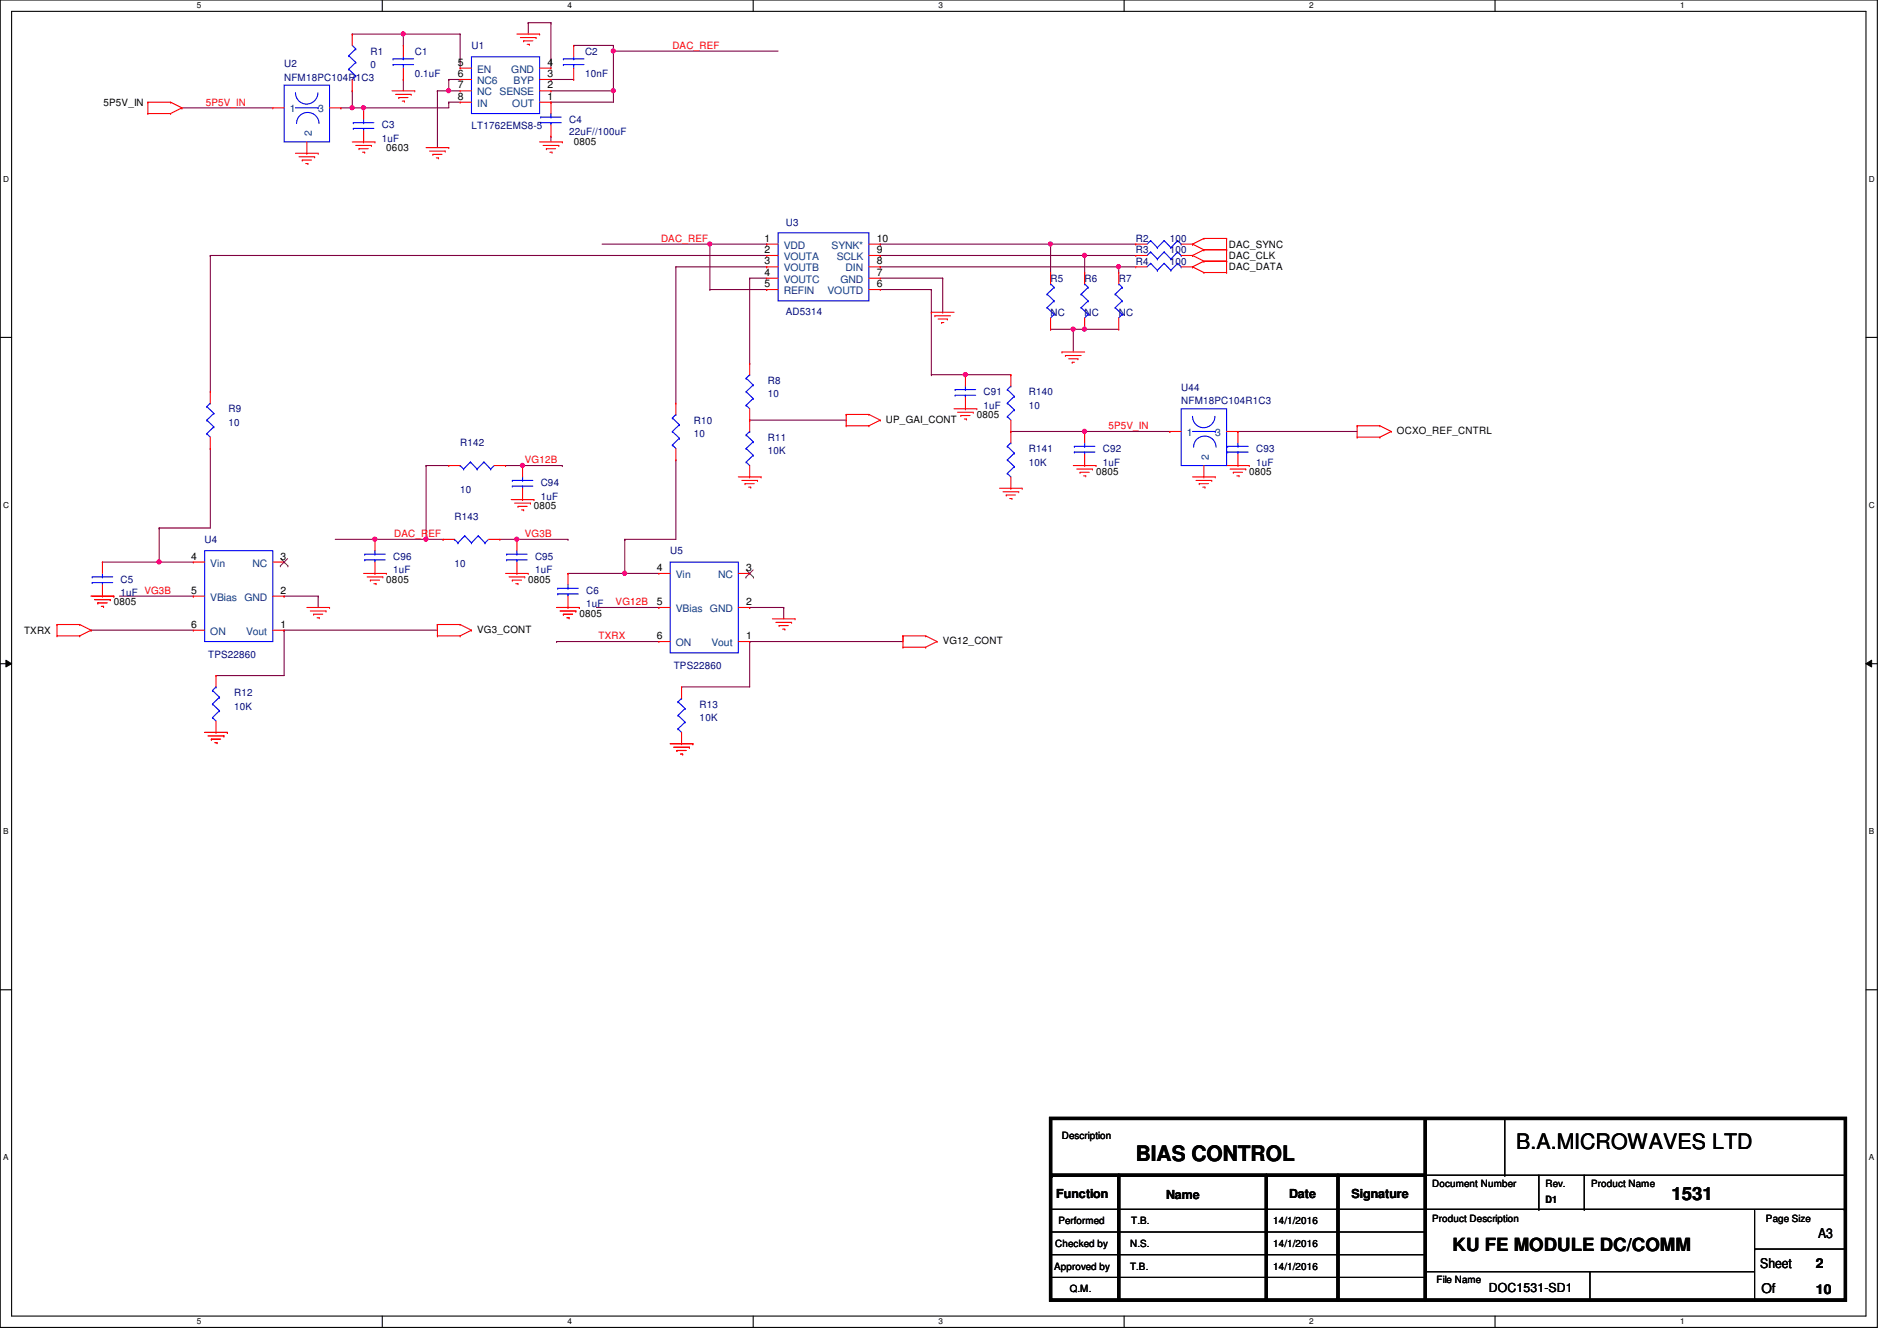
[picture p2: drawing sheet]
<svg xmlns="http://www.w3.org/2000/svg" width="297mm" height="210mm" viewBox="0 0 297 210" stroke-linecap="round" stroke-linejoin="round" font-family="sans-serif">
<path d="M0 0h294v207.9h-294zM1.8 1.8h290.4v204.3h-290.4z" fill="none" stroke="#000" stroke-width=".17"/>
<g fill="#fff">
<path d="M30.8 .2h.7v1.4h-.7z"/>
<path d="M30.8 206.2h.7v1.4h-.7z"/>
</g>
<path d="M59.9 0v1.8M59.9 206.1v1.8" fill="none" stroke="#000" stroke-width=".17"/>
<g fill="#fff">
<path d="M88.9 .2h.6v1.4h-.6z"/>
<path d="M88.9 206.2h.6v1.4h-.6z"/>
</g>
<path d="M117.9 0v1.8M117.9 206.1v1.8" fill="none" stroke="#000" stroke-width=".17"/>
<g fill="#fff">
<path d="M146.9 .2h.7v1.4h-.7z"/>
<path d="M146.9 206.2h.7v1.4h-.7z"/>
</g>
<path d="M176 0v1.8M176 206.1v1.8" fill="none" stroke="#000" stroke-width=".17"/>
<g fill="#fff">
<path d="M205 .2h.7v1.4h-.7z"/>
<path d="M205 206.2h.7v1.4h-.7z"/>
</g>
<path d="M234.1 0v1.8M234.1 206.1v1.8" fill="none" stroke="#000" stroke-width=".17"/>
<g fill="#fff">
<path d="M263.1 .2h.7v1.4h-.7z"/>
<path d="M263.1 206.2h.7v1.4h-.7z"/>
<path d="M.5 27.3h.9v1.4h-.9z"/>
<path d="M292.6 27.3h.9v1.4h-.9z"/>
<path d="M.5 78.4h.9v1.4h-.9z"/>
<path d="M292.6 78.4h.9v1.4h-.9z"/>
</g>
<path d="M0 52.8h1.8M292.2 52.8h1.8" fill="none" stroke="#000" stroke-width=".17"/>
<g fill="#fff">
<path d="M.5 129.5h.8v1.4h-.8z"/>
<path d="M292.6 129.5h.9v1.4h-.9z"/>
</g>
<path d="M0 103.9h1.8M292.2 103.9h1.8" fill="none" stroke="#000" stroke-width=".17"/>
<path d="M.9 103.4l.9 .5-.9 .5zM292.2 103.9l.9-.5v1z" fill="#000"/>
<path d="M.9 103.4l.9 .5-.9 .5zM292.2 103.9l.9-.5v1z" fill="none" stroke="#000" stroke-width=".16"/>
<g fill="#fff">
<path d="M.5 180.5h.8v1.4h-.8z"/>
<path d="M292.6 180.5h.9v1.4h-.9z"/>
</g>
<path d="M0 155h1.8M292.2 155h1.8" fill="none" stroke="#000" stroke-width=".17"/>
<path d="M96.1 8h.1M96.1 8h25.7" fill="none" stroke="#800040" stroke-width=".17"/>
<circle cx="96" cy="8" r=".32" fill="#f0f"/>
<circle cx="96" cy="8" r=".32" fill="none" stroke="#f0f" stroke-width=".17"/>
<path d="M111.2 45.3h8.9M120.1 45.3h.1M137.8 40h.1M137.8 40h32" fill="none" stroke="#800040" stroke-width=".17"/>
<circle cx="169.8" cy="40" r=".32" fill="#f0f"/>
<circle cx="169.8" cy="40" r=".32" fill="none" stroke="#f0f" stroke-width=".17"/>
<path d="M137.8 38.2h.1M137.8 38.2h26.7" fill="none" stroke="#800040" stroke-width=".17"/>
<circle cx="164.5" cy="38.2" r=".32" fill="#f0f"/>
<circle cx="164.5" cy="38.2" r=".32" fill="none" stroke="#f0f" stroke-width=".17"/>
<path d="M137.8 41.8h.1M137.8 41.8h37.4" fill="none" stroke="#800040" stroke-width=".17"/>
<circle cx="175.1" cy="41.8" r=".32" fill="#f0f"/>
<circle cx="175.1" cy="41.8" r=".32" fill="none" stroke="#f0f" stroke-width=".17"/>
<path d="M164.5 51.6h.1M164.5 51.6h3.6M168.1 51.6h.1M168.1 51.6v3.5M169.8 51.6h.1M169.8 51.6h5.4" fill="none" stroke="#800040" stroke-width=".17"/>
<circle cx="168" cy="51.5" r=".32" fill="#f0f"/>
<circle cx="168" cy="51.5" r=".32" fill="none" stroke="#f0f" stroke-width=".17"/>
<path d="M168.1 51.6h.1M168.1 51.6h1.7" fill="none" stroke="#800040" stroke-width=".17"/>
<circle cx="169.8" cy="51.5" r=".32" fill="#f0f"/>
<circle cx="169.8" cy="51.5" r=".32" fill="none" stroke="#f0f" stroke-width=".17"/>
<g fill="none" stroke="#800040" stroke-width=".17">
<path d="M55.2 5.3h.1M55.2 5.3h8M63.2 5.3h.1M63.2 5.3v1.8M89.8 7.1h.1M89.8 7.1h6.3M164.5 38.2h.1M164.5 38.2v4.5M164.5 38.2h13.3M169.8 40h.1M169.8 40v2.7M169.8 40h8"/>
<path d="M175.2 41.8h.1M175.2 41.8v.9M175.2 41.8h2.6"/>
</g>
<circle cx="63.1" cy="5.3" r=".32" fill="#f0f"/>
<circle cx="63.1" cy="5.3" r=".32" fill="none" stroke="#f0f" stroke-width=".17"/>
<g fill="none" stroke="#800040" stroke-width=".17">
<path d="M55.2 16.9h.1M55.2 16.9h1.7M63.2 12.4h.1M63.2 12.4v1.8M70.3 16h.1M70.3 12.4h.1M70.3 16v.9M70.3 16h1.7M70.3 12.4h1.7M82.7 3.6h.1M82.7 3.6v1.7M86.3 21.3h.1"/>
<path d="M86.3 21.3v.9"/>
</g>
<circle cx="56.9" cy="16.9" r=".32" fill="#f0f"/>
<circle cx="56.9" cy="16.9" r=".32" fill="none" stroke="#f0f" stroke-width=".17"/>
<circle cx="55.1" cy="16.9" r=".32" fill="#f0f"/>
<circle cx="55.1" cy="16.9" r=".32" fill="none" stroke="#f0f" stroke-width=".17"/>
<g fill="none" stroke="#800040" stroke-width=".17">
<path d="M56.9 16.9h.1M56.9 16.9h13.4M63.2 5.3h.1M63.2 5.3h8.8M68.5 14.2h.1M68.5 14.2v8.9M70.3 12.4h.1M70.3 14.2h.1M70.3 12.4v1.8M70.3 14.2h1.7M72 5.3h.1M72 5.3v5.4"/>
<path d="M86.3 16h.1M86.3 3.6h.1M86.3 14.2h.1M86.3 14.2h9.8M86.3 16h9.8M86.3 3.6v7.1"/>
</g>
<circle cx="96" cy="14.2" r=".32" fill="#f0f"/>
<circle cx="96" cy="14.2" r=".32" fill="none" stroke="#f0f" stroke-width=".17"/>
<path d="M53.4 16.9h.1M55.2 14.2h.1M55.2 14.2v2.7h-1.8M68.5 14.2h.1M68.5 14.2h1.8M86.3 12.4h.1M86.3 12.4h3.5" fill="none" stroke="#800040" stroke-width=".17"/>
<circle cx="70.2" cy="14.2" r=".32" fill="#f0f"/>
<circle cx="70.2" cy="14.2" r=".32" fill="none" stroke="#f0f" stroke-width=".17"/>
<g fill="none" stroke="#800040" stroke-width=".17">
<path d="M28.5 16.9h.1M28.5 16.9h14.2M82.7 3.6h.1M82.7 3.6h3.6M96.1 8h.1M96.1 14.2h.1M96.1 7.1h.1M96.1 7.1v8.9M32.9 40h.1M32.9 40h87.2M32.9 40v21.3M137.8 43.6h9.8"/>
<path d="M147.6 43.6h.1M147.6 48.9h.1M147.6 43.6v5.3M16 88h.1M16 88h14.3M18.7 93.3h11.6M24.9 88h.1M30.3 93.3h.1M44.5 93.3h.1M44.5 93.3h5.3M49.8 93.3h.1M49.8 93.3v1.8"/>
</g>
<circle cx="24.9" cy="88" r=".32" fill="#f0f"/>
<circle cx="24.9" cy="88" r=".32" fill="none" stroke="#f0f" stroke-width=".17"/>
<g fill="none" stroke="#800040" stroke-width=".17">
<path d="M94.3 38.2h25.8M111.2 38.2h.1M111.2 38.2v7.1M120.1 38.2h.1M111.2 45.3h.1M32.9 70.2h.1M32.9 70.2v12.5h-8M14.3 98.7h.1M14.3 98.7h16M24.9 82.7h.1M24.9 82.7v5.3M44.5 98.7h.1"/>
<path d="M44.5 98.7v7.1h-10.7M68.5 97.8h.1M68.5 97.8v.9h-24M33.8 105.8h.1"/>
</g>
<circle cx="111.1" cy="38.2" r=".32" fill="#f0f"/>
<circle cx="111.1" cy="38.2" r=".32" fill="none" stroke="#f0f" stroke-width=".17"/>
<path d="M105.8 41.8h.1M105.8 41.8v21.3M88.9 89.8h.1M88.9 89.8h14.3M93.4 95.1h9.8M97.8 89.8h.1M103.2 95.1h.1M117.4 95.1h.1M117.4 95.1h5.3M122.7 95.1h.1M122.7 95.1v1.8" fill="none" stroke="#800040" stroke-width=".17"/>
<circle cx="97.8" cy="89.8" r=".32" fill="#f0f"/>
<circle cx="97.8" cy="89.8" r=".32" fill="none" stroke="#f0f" stroke-width=".17"/>
<g fill="none" stroke="#800040" stroke-width=".17">
<path d="M105.8 41.8h14.3M117.4 43.6h.1M117.4 56.9h.1M117.4 43.6v13.3M117.4 43.6h2.7M120.1 41.8h.1M105.8 72h.1M105.8 72v12.5h-8M117.4 65.8h15.1M132.5 65.8h.1M158.3 67.6h11.5M169.8 67.6h.1"/>
<path d="M97.8 84.5h.1M97.8 84.5v5.3M141.4 99.6h.1M141.4 99.6v.9h-24M87.2 100.5h.1M87.2 100.5h16M106.7 107.6h.1M117.4 100.5h.1M117.4 100.5v7.1h-10.7"/>
</g>
<circle cx="169.8" cy="67.5" r=".32" fill="#f0f"/>
<circle cx="169.8" cy="67.5" r=".32" fill="none" stroke="#f0f" stroke-width=".17"/>
<path d="M137.8 45.3h8M145.8 45.3h.1M145.8 58.7h.1M145.8 45.3v13.4M145.8 58.7h5.4M151.2 58.7h.1" fill="none" stroke="#800040" stroke-width=".17"/>
<circle cx="151.1" cy="58.6" r=".32" fill="#f0f"/>
<circle cx="151.1" cy="58.6" r=".32" fill="none" stroke="#f0f" stroke-width=".17"/>
<path d="M151.2 58.7h7.1M158.3 58.7h.1M169.8 67.6h13.4M183.2 67.6h.1M193.8 67.6h.1M193.8 67.6h18.7M52.5 84.5h6.2M58.7 84.5h.1" fill="none" stroke="#800040" stroke-width=".17"/>
<circle cx="58.7" cy="84.4" r=".32" fill="#f0f"/>
<circle cx="58.7" cy="84.4" r=".32" fill="none" stroke="#f0f" stroke-width=".17"/>
<path d="M66.7 72.9h.1M66.7 72.9h3.6M66.7 72.9v11.6M66.7 84.5h.1" fill="none" stroke="#800040" stroke-width=".17"/>
<circle cx="66.7" cy="84.4" r=".32" fill="#f0f"/>
<circle cx="66.7" cy="84.4" r=".32" fill="none" stroke="#f0f" stroke-width=".17"/>
<path d="M79.2 72.9h2.6M81.8 72.9h.1M58.7 84.5h10.7M66.7 84.5h.1M69.4 84.5h.1M78.3 84.5h10.6M80.9 84.5h.1M88.9 84.5h.1" fill="none" stroke="#800040" stroke-width=".17"/>
<circle cx="80.9" cy="84.4" r=".32" fill="#f0f"/>
<circle cx="80.9" cy="84.4" r=".32" fill="none" stroke="#f0f" stroke-width=".17"/>
<path d="M81.8 72.9h6.2M88 72.9h.1" fill="none" stroke="#800040" stroke-width=".17"/>
<circle cx="81.8" cy="72.9" r=".32" fill="#f0f"/>
<circle cx="81.8" cy="72.9" r=".32" fill="none" stroke="#f0f" stroke-width=".17"/>
<g fill="none" stroke="#f00" stroke-width=".17">
<path d="M23.2 17.8h.1M23.2 16h.1M23.2 16h3.5M23.2 17.8h3.5M23.2 16v1.8M26.7 16h.1M26.7 17.8h.1M26.7 16l1.8 .9M28.5 16.9h.1M28.5 16.9l-1.8 .9M42.7 16.9h.1M42.7 16.9h1.8"/>
<path d="M51.6 16.9h1.8M53.4 16.9h.1M55.2 5.3h.1M55.2 14.2h.1M55.2 5.3v1.8M55.2 12.4v1.8M56.9 16.9h.1M56.9 16.9v1.8M61.4 14.2h3.5M61.9 14.8h2.5M62.4 15.3h.1M62.4 15.3h1.5"/>
<path d="M63 15.8h.3M63.2 7.1h.1M63.2 12.4h.1M63.2 7.1v1.8M63.2 10.7v1.7M63.3 15.8h.1M64.4 14.8h.1M64.9 14.2h.1M72 16h.1M72 14.2h.1M72 12.4h.1M72 10.7h.1"/>
<path d="M72 16h1.8M72 14.2h1.8M72 12.4h1.8M72 10.7h1.8M80.9 5.3h3.6M81.5 5.9h2.4M82 6.4h.1M82 6.4h1.4M82.5 6.9h.4M82.9 6.9h.1M83.9 5.9h.1M84.5 5.3h.1"/>
<path d="M84.5 16h1.8M84.5 14.2h1.8M84.5 12.4h1.8M84.5 10.7h1.8M86.3 16h.1M86.3 14.2h.1M86.3 12.4h.1M86.3 10.7h.1M86.3 16v1.8M86.3 19.6v1.7M89.8 7.1h.1M89.8 12.4h.1"/>
<path d="M89.8 7.1v1.8M89.8 10.7v1.7M46.3 24h3.5M46.8 24.6h2.5M47.3 25.1h.1M47.3 25.1h1.5M47.9 25.6h.3M48 24h.1M48 22.2v1.8M48.2 25.6h.1M49.3 24.6h.1M49.8 24h.1"/>
<path d="M55.2 22.2h3.5M55.7 22.8h2.5M56.2 23.3h.1M56.2 23.3h1.5M56.8 23.8h.3M56.9 22.2h.1M56.9 20.4v1.8M57.1 23.8h.1M58.2 22.8h.1M58.7 22.2h.1M66.7 23.1h3.6M67.3 23.7h2.4"/>
<path d="M67.8 24.2h.1M67.8 24.2h1.4M68.3 24.7h.4M68.7 24.7h.1M69.7 23.7h.1M70.3 23.1h.1M84.5 22.2h3.5M85 22.8h2.5M85.6 23.3h.1M85.6 23.3h1.4M86.1 23.8h.3M86.3 21.3h.1"/>
<path d="M86.4 23.8h.1M87.5 22.8h.1M88 22.2h.1M120.1 38.2h.1M120.1 38.2h1.7M136.1 38.2h1.7M137.8 38.2h.1M177.8 38.2h.1M177.8 38.2h1.8M185 38.2h1.7M186.7 38.2h.1M186.7 38.2l1.8 .9"/>
<path d="M188.5 39.1h.1M188.5 37.3h.1M188.5 39.1l-1.8 .9M188.5 39.1h3.6M188.5 37.3l-1.8 .9M188.5 37.3h3.6M192.1 39.1h.1M192.1 37.3h.1M192.1 37.3v5.4M117.4 56.9h.1M117.4 56.9v1.8M120.1 40h.1"/>
<path d="M120.1 41.8h.1M120.1 43.6h.1M120.1 45.3h.1M120.1 40h1.7M120.1 41.8h1.7M120.1 43.6h1.7M120.1 45.3h1.7M136.1 40h1.7M136.1 41.8h1.7M136.1 43.6h1.7M136.1 45.3h1.7M137.8 40h.1"/>
<path d="M137.8 41.8h.1M137.8 43.6h.1M137.8 45.3h.1M145.8 48.9h.1M145.8 48.9h3.6M146.4 49.4h.1M146.4 49.4h2.4M146.9 50h1.4M147.4 50.5h.1M147.4 50.5h.4M148.3 50h.1M151.2 58.7h.1"/>
<path d="M151.2 58.7v1.8M158.3 58.7h.1M158.3 58.7v1.8M164.5 51.6h.1M164.5 42.7h.1M164.5 42.7v1.7M164.5 49.8v1.8M166.3 55.1h.1M166.3 55.1h3.5M166.8 55.7h.1M166.8 55.7h2.5M167.3 56.2h1.5"/>
<path d="M167.9 56.7h.1M167.9 56.7h.3M168.8 56.2h.1M169.8 51.6h.1M169.8 42.7h.1M169.8 42.7v1.7M169.8 49.8v1.8M175.2 51.6h.1M175.2 42.7h.1M175.2 42.7v1.7M175.2 49.8v1.8M177.8 40h.1"/>
<path d="M177.8 41.8h.1M177.8 40h1.8M177.8 41.8h1.8M185 40h1.7M185 41.8h1.7M186.7 41.8h.1M186.7 40h.1M186.7 41.8l1.8 .9M186.7 40l1.8 .9M188.5 40.9h.1M188.5 42.7h.1M188.5 40.9l-1.8 .9"/>
<path d="M188.5 40.9h3.6M188.5 42.7h3.6M192.1 40.9h.1M192.1 42.7h.1M32.9 70.2h.1M32.9 61.3h.1M32.9 61.3v1.8M32.9 68.5v1.7M70.3 72.9h.1M70.3 72.9h1.7M77.4 72.9h1.8M79.2 72.9h.1"/>
<path d="M80 78.2h3.6M80.6 78.8h2.5M81.1 79.3h.1M81.1 79.3h1.4M81.7 79.8h.3M81.8 78.2h.1M81.8 72.9h.1M81.8 72.9v1.8M81.8 76.5v1.7M82 79.8h.1M83.1 78.8h.1M83.6 78.2h.1"/>
<path d="M105.8 72h.1M105.8 63.1h.1M105.8 63.1v1.8M105.8 70.2v1.8M115.6 74.7h3.6M116.2 75.2h2.4M116.7 75.7h.1M116.7 75.7h1.4M117.2 76.3h.4M117.4 65.8h.1M117.4 74.7h.1M117.4 64v3.6"/>
<path d="M117.4 72.9v1.8M117.6 76.3h.1M118.6 75.2h.1M119.2 74.7h.1M132.5 66.7h.1M132.5 64.9h.1M132.5 64.9h3.6M132.5 66.7h3.6M132.5 64.9v1.8M136.1 64.9h.1M136.1 66.7h.1M136.1 64.9l1.7 .9"/>
<path d="M137.8 65.8h.1M137.8 65.8l-1.7 .9M149.4 64h3.5M149.9 64.6h2.5M150.4 65.1h.1M150.4 65.1h1.5M151 65.6h.3M151.2 64h.1M151.2 62.2v1.8M151.3 65.6h.1M152.4 64.6h.1M152.9 64h.1"/>
<path d="M156.5 76.5h3.6M157.1 77h2.4M157.6 77.5h.1M157.6 77.5h1.4M158.1 78.1h.4M158.3 67.6h.1M158.3 76.5h.1M158.3 65.8v3.5M158.3 74.7v1.8M158.5 78.1h.1M159.5 77h.1M160.1 76.5h.1"/>
<path d="M168.1 72.9h3.5M168.6 73.4h2.5M169.1 74h.1M169.1 74h1.5M169.7 74.5h.3M169.8 72.9h.1M169.8 67.6h.1M169.8 67.6v1.7M169.8 71.1v1.8M170 74.5h.1M171.1 73.4h.1M171.6 72.9h.1"/>
<path d="M183.2 67.6h.1M183.2 67.6h1.8M186.7 74.7h3.6M187.3 75.2h2.4M187.8 75.7h.1M187.8 75.7h1.4M188.3 76.3h.4M188.5 74.7h.1M188.5 72.9v1.8M188.7 76.3h.1M189.7 75.2h.1M190.3 74.7h.1"/>
<path d="M192.1 72.9h3.5M192.1 67.6h1.7M192.6 73.4h2.5M193.1 74h.1M193.1 74h1.5M193.7 74.5h.3M193.8 67.6h.1M193.8 72.9h.1M193.8 67.6v1.7M193.8 71.1v1.8M194 74.5h.1M195.1 73.4h.1"/>
<path d="M195.6 72.9h.1M212.5 68.5h.1M212.5 66.7h.1M212.5 66.7h3.6M212.5 68.5h3.6M212.5 66.7v1.8M216.1 66.7h.1M216.1 68.5h.1M216.1 66.7l1.7 .9M217.8 67.6h.1M217.8 67.6l-1.7 .9M8.9 99.6h.1"/>
<path d="M8.9 97.8h.1M8.9 97.8h3.6M8.9 99.6h3.6M8.9 97.8v1.8M12.5 97.8h.1M12.5 99.6h.1M12.5 97.8l1.8 .9M14.3 98.7h.1M14.3 98.7l-1.8 .9M14.3 93.3h3.5M14.8 93.9h2.5M15.3 94.4h.1"/>
<path d="M15.3 94.4h1.5M15.9 95h.3M16 93.3h.1M16 88h.1M16 88v1.8M16 91.6v1.7M16.2 95h.1M17.3 93.9h.1M17.8 93.3h.1M30.3 88h.1M30.3 93.3h.1M30.3 98.7h.1"/>
<path d="M30.3 93.3h1.7M30.3 98.7h1.7M30.3 88h1.7M42.7 93.3h1.8M42.7 98.7h1.8M42.7 88h1.8M44.5 98.7h.1M44.5 93.3h.1M44.5 88h.1M48 95.1h3.6M48.6 95.7h2.5M49.1 96.2h.1"/>
<path d="M49.1 96.2h1.4M49.7 96.7h.3M50 96.7h.1M51.1 95.7h.1M51.6 95.1h.1M56.9 89.8h3.6M57.5 90.3h2.4M58 90.8h.1M58 90.8h1.4M58.5 91.4h.4M58.7 89.8h.1M58.7 84.5h.1"/>
<path d="M58.7 84.5v1.7M58.7 88v1.8M58.9 91.4h.1M59.9 90.3h.1M60.5 89.8h.1M68.5 99.6h.1M68.5 97.8h.1M68.5 97.8h3.5M68.5 99.6h3.5M68.5 97.8v1.8M69.4 84.5h.1M69.4 84.5h1.8"/>
<path d="M72 97.8h.1M72 99.6h.1M72 97.8l1.8 .9M73.8 98.7h.1M73.8 98.7l-1.8 .9M76.5 84.5h1.8M78.3 84.5h.1M79.2 89.8h3.5M79.7 90.3h2.5M80.2 90.8h.1M80.2 90.8h1.5M80.8 91.4h.3"/>
<path d="M80.9 89.8h.1M80.9 84.5h.1M80.9 84.5v1.7M80.9 88v1.8M81.1 91.4h.1M82.2 90.3h.1M82.7 89.8h.1M87.2 95.1h3.5M87.7 95.7h2.5M88.2 96.2h.1M88.2 96.2h1.5M88.8 96.7h.3"/>
<path d="M88.9 95.1h.1M88.9 89.8h.1M88.9 89.8v1.8M88.9 93.3v1.8M89.1 96.7h.1M90.2 95.7h.1M90.7 95.1h.1M103.2 89.8h.1M103.2 95.1h.1M103.2 95.1h1.7M103.2 89.8h1.7M115.6 95.1h1.8"/>
<path d="M115.6 89.8h1.8M117.4 95.1h.1M117.4 89.8h.1M120.9 96.9h3.6M121.5 97.5h2.4M122 98h.1M122 98h1.4M122.6 98.5h.3M122.9 98.5h.1M123.9 97.5h.1M124.5 96.9h.1M141.4 99.6h.1"/>
<path d="M141.4 99.6h3.5M141.4 99.6v1.7M144.9 99.6h.1M144.9 99.6l1.8 .9M32 114.7h3.6M32.6 115.2h2.4M33.1 115.7h.1M33.1 115.7h1.4M33.7 116.3h.3M33.8 114.7h.1M33.8 105.8h.1M33.8 105.8v1.8"/>
<path d="M33.8 112.9v1.8M34 116.3h.1M35 115.2h.1M35.6 114.7h.1M103.2 100.5h.1M103.2 100.5h1.7M104.9 116.5h3.6M105.5 117h2.4M106 117.5h.1M106 117.5h1.4M106.5 118.1h.4M106.7 116.5h.1"/>
<path d="M106.7 107.6h.1M106.7 107.6v1.7M106.7 114.7v1.8M106.9 118.1h.1M107.9 117h.1M108.5 116.5h.1M115.6 100.5h1.8M117.4 100.5h.1M141.4 101.3h.1M141.4 101.3h3.5M144.9 101.3h.1M146.7 100.5h.1"/>
<path d="M146.7 100.5l-1.8 .8"/>
</g>
<path d="M164.5 175.1h124.5v28.5h-124.5zM223.2 175.3v28.1M164.7 184h58.5M175.2 184v19.4M198.3 184v19.4M209.5 184v19.4" fill="none" stroke="#000" stroke-width=".51"/>
<g fill="#000">
<circle cx="164.7" cy="184" r=".25"/>
<circle cx="175.2" cy="203.4" r=".25"/>
<circle cx="198.3" cy="203.4" r=".25"/>
<circle cx="209.5" cy="203.4" r=".25"/>
<circle cx="223.2" cy="203.4" r=".25"/>
</g>
<g fill="none" stroke="#000" stroke-width=".17">
<path d="M235.6 175.1v8.9M164.5 196.5h.1M164.5 192.9h.1M164.5 189.4h.1M164.5 189.4h124.3M164.5 196.5h58.7M164.5 192.9h58.7M223.2 184h65.8M223.3 199.1h.1M223.3 199.1h51.4M235.6 184h.1M241 189.4h.1"/>
<path d="M241 184v5.4M248.1 189.4h.1M248.1 184v5.4M249 199.1v4.5M274.7 195.6h.1M274.7 189.5v14.1M274.7 195.6h14.3M288.8 189.4h.1M289 184h.1M164.5 200h.1M164.5 200h58.7M249 203.6h.1"/>
<path d="M274.7 203.6h.1"/>
</g>
<g fill="none" stroke="#00f" stroke-width=".17">
<path d="M44.5 13.3h7.1v8.9h-7.1zM46.3 14.5a1.76 1.76 0 0 0 1.7 1.8 1.76 1.76 0 0 0 1.8-1.8M46.3 16.9h3.5M46.4 19.3a1.76 1.76 0 0 1 1.8-1.7 1.76 1.76 0 0 1 1.7 1.7M49.8 16.9h.1M54.6 8.7h.1M54.6 10.8h.1M54.6 8.7l1.1 1.1M54.6 10.8l1.1 1.1M55.2 12.4h.1M55.2 7.1l.5 .6M55.3 19.2h.1"/>
<path d="M55.3 19.2h3.2M55.7 7.7h.1M55.7 9.8h.1M55.7 11.9h.1M55.7 7.7l-1.1 1M55.7 9.8l-1.1 1M55.7 11.9l-.5 .5M56.9 19.2h.1M56.9 18.7v.5M61.5 10.1h.1M61.5 9.2h.1M61.5 10.1h3.3"/>
<path d="M61.5 9.2h3.3M63.2 9.2h.1M63.2 10.1h.1M63.2 8.9v.3M63.2 10.1v.6M73.8 8.9h10.7v8.9h-10.7zM84.7 18.3h.1M84.7 19.2h.1M84.7 19.2h3.2M84.7 18.3h3.2M86.3 19.2h.1M86.3 18.3h.1"/>
<path d="M86.3 17.8v.5M86.3 19.2v.4M88.2 10.1h.1M88.2 9.2h.1M88.2 10.1h3.2M88.2 9.2h3.2M89.8 9.2h.1M89.8 10.1h.1M89.8 8.9v.3M89.8 10.1v.6M55.3 20.1h.1M55.3 20.1h3.2"/>
<path d="M56.9 20.1h.1M56.9 20.1v.3M121.8 36.4h14.3v10.7h-14.3zM180.2 39.5h.1M180.2 37.7h.1M180.2 39.5l-.6 .5M180.2 39.5l1 1.1M180.2 37.7l-.6 .5M180.2 37.7l1 1.1M181.2 38.8h.1M182.3 39.5h.1M182.3 37.7h.1"/>
<path d="M182.3 39.5l-1.1 1.1M182.3 39.5l1 1.1M182.3 37.7l-1.1 1.1M182.3 37.7l1 1.1M183.3 38.8h.1M184.4 39.5h.1M184.4 37.7h.1M184.4 39.5l-1.1 1.1M184.4 39.5l.6 .5M184.4 37.7l-1.1 1.1M184.4 37.7l.6 .5M185 38.2h.1"/>
<path d="M116.8 59.2h.1M116.8 59.2l1.1 1.1M117.4 58.7h.1M117.4 58.7l-.6 .5M164 48.2h.1M164 46.1h.1M164 48.2l1.1 1M164 46.1l1.1 1M164.5 44.4h.1M164.5 44.4l.6 .6M165.1 49.2h.1M165.1 47.1h.1"/>
<path d="M165.1 45h.1M165.1 49.2l-.6 .6M165.1 47.1l-1.1 1.1M165.1 45l-1.1 1.1M169.3 48.2h.1M169.3 46.1h.1M169.3 48.2l1.1 1M169.3 46.1l1.1 1M169.8 44.4h.1M169.8 44.4l.6 .6M170.4 49.2h.1M170.4 47.1h.1"/>
<path d="M170.4 45h.1M170.4 49.2l-.6 .6M170.4 47.1l-1.1 1.1M170.4 45l-1.1 1.1M174.6 48.2h.1M174.6 46.1h.1M174.6 48.2l1.1 1M174.6 46.1l1.1 1M175.2 44.4h.1M175.2 44.4l.5 .6M175.7 49.2h.1M175.7 47.1h.1"/>
<path d="M175.7 45h.1M175.7 49.2l-.5 .6M175.7 47.1l-1.1 1.1M175.7 45l-1.1 1.1M180.2 41.2h.1M180.2 41.2l-.6 .6M180.2 41.2l1 1.1M181.2 40.6h.1M181.2 42.3h.1M182.3 41.2h.1M182.3 41.2l-1.1 1.1M182.3 41.2l1 1.1"/>
<path d="M183.3 40.6h.1M183.3 42.3h.1M184.4 41.2h.1M184.4 41.2l-1.1 1.1M184.4 41.2l.6 .6M185 40h.1M185 41.8h.1M32.4 67.9h.1M32.4 65.8h.1M32.4 63.7h.1M32.4 67.9l.5 .6M32.4 65.8l1.1 1"/>
<path d="M32.4 63.7l1.1 1M32.9 63.1h.1M32.9 63.1l-.5 .6M33.5 66.8h.1M33.5 64.7h.1M33.5 66.8l-1.1 1.1M33.5 64.7l-1.1 1.1M72 72.9h.1M72 72.9l.6 .5M72.6 73.4h.1M73.7 72.3h.1M73.7 72.3l1 1.1"/>
<path d="M73.7 72.3l-1.1 1.1M74.7 73.4h.1M75.8 72.3h.1M75.8 72.3l1 1.1M75.8 72.3l-1.1 1.1M76.8 73.4h.1M77.4 72.9l-.6 .5M80.2 75.2h.1M80.2 76.1h.1M80.2 75.2h3.2M80.2 76.1h3.2M81.8 76.1h.1"/>
<path d="M81.8 75.2h.1M81.8 74.7v.5M81.8 76.1v.4M105.3 69.7h.1M105.3 67.6h.1M105.3 65.4h.1M105.3 69.7l.5 .5M105.3 67.6l1.1 1M105.3 65.4l1.1 1.1M105.8 64.9h.1M105.8 64.9l-.5 .5M106.4 68.6h.1"/>
<path d="M106.4 66.5h.1M106.4 68.6l-1.1 1.1M106.4 66.5l-1.1 1.1M116.8 63.5h.1M116.8 61.3h.1M116.8 72.3h.1M116.8 70.2h.1M116.8 68.1h.1M116.8 63.5l.6 .5M116.8 61.3l1.1 1.1M116.8 72.3l.6 .6M116.8 70.2l1.1 1.1"/>
<path d="M116.8 68.1l1.1 1.1M117.4 67.6h.1M117.4 67.6l-.6 .5M117.9 62.4h.1M117.9 60.3h.1M117.9 71.3h.1M117.9 69.2h.1M117.9 62.4l-1.1 1.1M117.9 60.3l-1.1 1M117.9 71.3l-1.1 1M117.9 69.2l-1.1 1M149.6 61h.1"/>
<path d="M149.6 61.9h.1M149.6 61h3.2M149.6 61.9h3.2M151.2 61.9h.1M151.2 61h.1M151.2 60.5v.5M151.2 61.9v.3M157.7 65.2h.1M157.7 63.1h.1M157.7 61h.1M157.7 74.1h.1M157.7 72h.1"/>
<path d="M157.7 69.9h.1M157.7 65.2l.6 .6M157.7 63.1l1.1 1.1M157.7 61l1.1 1.1M157.7 74.1l.6 .6M157.7 72l1.1 1.1M157.7 69.9l1.1 1.1M158.3 60.5h.1M158.3 69.3h.1M158.3 60.5l-.6 .5M158.3 69.3l-.6 .6M158.8 64.2h.1"/>
<path d="M158.8 62.1h.1M158.8 73.1h.1M158.8 71h.1M158.8 64.2l-1.1 1M158.8 62.1l-1.1 1M158.8 73.1l-1.1 1M158.8 71l-1.1 1M168.2 69.9h.1M168.2 70.8h.1M168.2 69.9h3.2M168.2 70.8h3.2M169.8 70.8h.1"/>
<path d="M169.8 69.9h.1M169.8 69.3v.6M169.8 70.8v.3M185 64h7.1v8.9h-7.1zM186.7 65.2a1.76 1.76 0 0 0 1.8 1.8 1.76 1.76 0 0 0 1.7-1.8M186.7 67.6h3.6M186.9 70a1.76 1.76 0 0 1 1.8-1.7 1.76 1.76 0 0 1 1.7 1.7M190.3 67.6h.1M192.2 69.9h.1M192.2 70.8h.1M192.2 69.9h3.2M192.2 70.8h3.2"/>
<path d="M193.8 70.8h.1M193.8 69.9h.1M193.8 69.3v.6M193.8 70.8v.3M14.4 90.3h.1M14.4 91.2h.1M14.4 90.3h3.2M14.4 91.2h3.2M16 91.2h.1M16 90.3h.1M16 89.8v.5M16 91.2v.4"/>
<path d="M32 86.2h10.7v14.3h-10.7zM57.1 86.8h.1M57.1 87.7h.1M57.1 86.8h3.2M57.1 87.7h3.2M58.7 87.7h.1M58.7 86.8h.1M58.7 86.2v.6M58.7 87.7v.3M71.2 84.5h.1M71.2 84.5l.5 .5M71.7 85h.1"/>
<path d="M72.8 83.9h.1M72.8 83.9l1 1.1M72.8 83.9l-1.1 1.1M73.8 85h.1M74.9 83.9h.1M74.9 83.9l1 1.1M74.9 83.9l-1.1 1.1M75.9 85h.1M76.5 84.5l-.6 .5M79.3 86.8h.1M79.3 87.7h.1M79.3 86.8h3.2"/>
<path d="M79.3 87.7h3.2M80.9 87.7h.1M80.9 86.8h.1M80.9 86.2v.6M80.9 87.7v.3M87.3 92.1h.1M87.3 93h.1M87.3 92.1h3.2M87.3 93h3.2M88.9 93h.1M88.9 92.1h.1M88.9 91.6v.5"/>
<path d="M88.9 93v.3M104.9 88h10.7v14.2h-10.7zM33.3 112.4h.1M33.3 110.2h.1M33.3 108.1h.1M33.3 112.4l.5 .5M33.3 110.2l1.1 1.1M33.3 108.1l1.1 1.1M33.8 107.6h.1M33.8 107.6l-.5 .5M34.4 111.3h.1M34.4 109.2h.1"/>
<path d="M34.4 111.3l-1.1 1.1M34.4 109.2l-1.1 1M106.2 114.1h.1M106.2 112h.1M106.2 109.9h.1M106.2 114.1l.5 .6M106.2 112l1.1 1.1M106.2 109.9l1.1 1.1M106.7 109.3h.1M106.7 109.3l-.5 .6M107.3 113.1h.1M107.3 111h.1"/>
<path d="M107.3 113.1l-1.1 1M107.3 111l-1.1 1"/>
</g>
<path d="M43.9 88.6h.1M43.9 87.5l1.2 1.1M45 87.5l-1.1 1.1M45.1 88.6h.1M116.8 90.4h.1M116.8 89.2l1.2 1.2M117.9 89.2l-1.1 1.2M118 90.4h.1" fill="none" stroke="#804000" stroke-width=".16"/>
<circle cx="96" cy="8" r=".32" fill="#f0f"/>
<circle cx="96" cy="8" r=".32" fill="none" stroke="#f0f" stroke-width=".17"/>
<circle cx="169.8" cy="40" r=".32" fill="#f0f"/>
<circle cx="169.8" cy="40" r=".32" fill="none" stroke="#f0f" stroke-width=".17"/>
<circle cx="164.5" cy="38.2" r=".32" fill="#f0f"/>
<circle cx="164.5" cy="38.2" r=".32" fill="none" stroke="#f0f" stroke-width=".17"/>
<circle cx="175.1" cy="41.8" r=".32" fill="#f0f"/>
<circle cx="175.1" cy="41.8" r=".32" fill="none" stroke="#f0f" stroke-width=".17"/>
<circle cx="168" cy="51.5" r=".32" fill="#f0f"/>
<circle cx="168" cy="51.5" r=".32" fill="none" stroke="#f0f" stroke-width=".17"/>
<circle cx="169.8" cy="51.5" r=".32" fill="#f0f"/>
<circle cx="169.8" cy="51.5" r=".32" fill="none" stroke="#f0f" stroke-width=".17"/>
<circle cx="63.1" cy="5.3" r=".32" fill="#f0f"/>
<circle cx="63.1" cy="5.3" r=".32" fill="none" stroke="#f0f" stroke-width=".17"/>
<circle cx="56.9" cy="16.9" r=".32" fill="#f0f"/>
<circle cx="56.9" cy="16.9" r=".32" fill="none" stroke="#f0f" stroke-width=".17"/>
<circle cx="55.1" cy="16.9" r=".32" fill="#f0f"/>
<circle cx="55.1" cy="16.9" r=".32" fill="none" stroke="#f0f" stroke-width=".17"/>
<circle cx="96" cy="14.2" r=".32" fill="#f0f"/>
<circle cx="96" cy="14.2" r=".32" fill="none" stroke="#f0f" stroke-width=".17"/>
<circle cx="70.2" cy="14.2" r=".32" fill="#f0f"/>
<circle cx="70.2" cy="14.2" r=".32" fill="none" stroke="#f0f" stroke-width=".17"/>
<circle cx="24.9" cy="88" r=".32" fill="#f0f"/>
<circle cx="24.9" cy="88" r=".32" fill="none" stroke="#f0f" stroke-width=".17"/>
<circle cx="111.1" cy="38.2" r=".32" fill="#f0f"/>
<circle cx="111.1" cy="38.2" r=".32" fill="none" stroke="#f0f" stroke-width=".17"/>
<circle cx="97.8" cy="89.8" r=".32" fill="#f0f"/>
<circle cx="97.8" cy="89.8" r=".32" fill="none" stroke="#f0f" stroke-width=".17"/>
<circle cx="169.8" cy="67.5" r=".32" fill="#f0f"/>
<circle cx="169.8" cy="67.5" r=".32" fill="none" stroke="#f0f" stroke-width=".17"/>
<circle cx="151.1" cy="58.6" r=".32" fill="#f0f"/>
<circle cx="151.1" cy="58.6" r=".32" fill="none" stroke="#f0f" stroke-width=".17"/>
<circle cx="58.7" cy="84.4" r=".32" fill="#f0f"/>
<circle cx="58.7" cy="84.4" r=".32" fill="none" stroke="#f0f" stroke-width=".17"/>
<circle cx="66.7" cy="84.4" r=".32" fill="#f0f"/>
<circle cx="66.7" cy="84.4" r=".32" fill="none" stroke="#f0f" stroke-width=".17"/>
<circle cx="80.9" cy="84.4" r=".32" fill="#f0f"/>
<circle cx="80.9" cy="84.4" r=".32" fill="none" stroke="#f0f" stroke-width=".17"/>
<circle cx="81.8" cy="72.9" r=".32" fill="#f0f"/>
<circle cx="81.8" cy="72.9" r=".32" fill="none" stroke="#f0f" stroke-width=".17"/>
<g font-size="3.3">
<text x="237.4" y="179.9">B.A.MICROWAVES LTD</text>
<text x="177.8" y="181.8">BIAS CONTROL</text>
</g>
<g font-size="2.8">
<text x="261.7" y="187.9">1531</text>
<text x="227.5" y="195.9">KU FE MODULE DC/COMM</text>
</g>
<g font-size="2.1">
<text x="284.7" y="193.8">A3</text>
<text x="275.6" y="198.6">Sheet</text>
<text x="275.8" y="202.5">Of</text>
<text x="284.3" y="198.6">2</text>
<text x="284.3" y="202.6">10</text>
</g>
<g font-size="1.9">
<text x="165.4" y="187.6">Function</text>
<text x="182.6" y="187.8">Name</text>
<text x="201.8" y="187.6">Date</text>
<text x="211.6" y="187.6">Signature</text>
<text x="233.1" y="202.4">DOC1531-SD1</text>
</g>
<g font-size="1.6" fill="#000080">
<text x="44.5" y="10.5">U2</text>
<text x="58" y="8.6">R1</text>
<text x="58" y="10.7">0</text>
<text x="64.9" y="8.6">C1</text>
<text x="73.8" y="7.7">U1</text>
<text x="91.6" y="8.6">C2</text>
<text x="44.5" y="12.7">NFM18PC104R1C3</text>
<text x="64.9" y="12.1">0.1uF</text>
<text x="91.6" y="12.1">10nF</text>
<text x="59.8" y="20.1">C3</text>
<text x="59.8" y="22.2">1uF</text>
<text x="73.8" y="20.3">LT1762EMS8-5</text>
<text x="89.1" y="19.2">C4</text>
<text x="89.1" y="21.2">22uF//100uF</text>
<text x="123.1" y="35.4">U3</text>
<text x="177.8" y="39.7">R3</text>
<text x="177.8" y="41.4">R4</text>
<text x="177.8" y="37.9">R2</text>
<text x="183.2" y="39.7">100</text>
<text x="183.2" y="41.4">100</text>
<text x="183.2" y="37.9">100</text>
<text x="164.5" y="44.1">R5</text>
<text x="169.8" y="44.1">R6</text>
<text x="175.2" y="44.1">R7</text>
<text x="123.1" y="49.3">AD5314</text>
<text x="164.5" y="49.4">NC</text>
<text x="169.8" y="49.4">NC</text>
<text x="175.2" y="49.4">NC</text>
<text x="35.8" y="64.6">R9</text>
<text x="120.2" y="60.1">R8</text>
<text x="120.2" y="62.2">10</text>
<text x="154" y="61.9">C91</text>
<text x="154" y="64">1uF</text>
<text x="161.1" y="61.9">R140</text>
<text x="161.1" y="64">10</text>
<text x="185" y="61.2">U44</text>
<text x="185" y="63.3">NFM18PC104R1C3</text>
<text x="35.8" y="66.7">10</text>
<text x="72" y="69.9">R142</text>
<text x="108.7" y="66.3">R10</text>
<text x="108.7" y="68.5">10</text>
<text x="120.2" y="69">R11</text>
<text x="120.2" y="71.1">10K</text>
<text x="161.1" y="70.8">R141</text>
<text x="172.7" y="70.8">C92</text>
<text x="196.7" y="70.8">C93</text>
<text x="72" y="77.2">10</text>
<text x="84.7" y="76.1">C94</text>
<text x="161.1" y="72.9">10K</text>
<text x="172.7" y="72.9">1uF</text>
<text x="196.7" y="72.9">1uF</text>
<text x="71.2" y="81.4">R143</text>
<text x="84.7" y="78.2">1uF</text>
<text x="32" y="85">U4</text>
<text x="61.5" y="87.7">C96</text>
<text x="61.5" y="89.8">1uF</text>
<text x="71.2" y="88.7">10</text>
<text x="83.8" y="87.7">C95</text>
<text x="83.8" y="89.8">1uF</text>
<text x="104.9" y="86.8">U5</text>
<text x="18.9" y="91.2">C5</text>
<text x="18.9" y="93.3">1uF VG3B</text>
<text x="91.8" y="93">C6</text>
<text x="91.8" y="95.1">1uF</text>
<text x="32.6" y="103">TPS22860</text>
<text x="105.5" y="104.7">TPS22860</text>
<text x="36.7" y="109">R12</text>
<text x="36.7" y="111.1">10K</text>
<text x="109.6" y="110.8">R13</text>
<text x="109.6" y="112.9">10K</text>
</g>
<g font-size="1.6">
<text x="71.7" y="10.3">5</text>
<text x="85.7" y="10.3">4</text>
<text x="16.2" y="16.6">5P5V_IN</text>
<text x="71.7" y="15.6">8</text>
<text x="71.7" y="13.8">7</text>
<text x="71.7" y="12.1">6</text>
<text x="85.7" y="15.6">1</text>
<text x="85.7" y="13.8">2</text>
<text x="85.7" y="12.1">3</text>
<text x="60.5" y="23.7">0603</text>
<text x="89.8" y="22.8">0805</text>
<text x="119.7" y="37.8">1</text>
<text x="119.7" y="39.6">2</text>
<text x="119.7" y="41.4">3</text>
<text x="137.3" y="37.8">10</text>
<text x="137.3" y="39.6">9</text>
<text x="137.3" y="41.4">8</text>
<text x="192.4" y="40.6">DAC_CLK</text>
<text x="192.4" y="38.8">DAC_SYNC</text>
<text x="119.7" y="43.2">4</text>
<text x="119.7" y="45">5</text>
<text x="137.3" y="43.2">7</text>
<text x="137.3" y="45">6</text>
<text x="192.4" y="42.3">DAC_DATA</text>
<text x="152.9" y="65.4">0805</text>
<text x="138.7" y="66.2">UP_GAI_CONT</text>
<text x="218.7" y="67.9">OCXO_REF_CNTRL</text>
<text x="171.6" y="74.3">0805</text>
<text x="195.6" y="74.3">0805</text>
<text x="83.6" y="79.7">0805</text>
<text x="29.9" y="87.6">4</text>
<text x="43.9" y="87.6">3</text>
<text x="102.8" y="89.4">4</text>
<text x="116.8" y="89.4">3</text>
<text x="17.8" y="94.8">0805</text>
<text x="29.9" y="93">5</text>
<text x="43.9" y="93">2</text>
<text x="60.5" y="91.2">0805</text>
<text x="82.7" y="91.2">0805</text>
<text x="102.8" y="94.7">5</text>
<text x="116.8" y="94.7">2</text>
<text x="3.8" y="99.2">TXRX</text>
<text x="29.9" y="98.3">6</text>
<text x="43.9" y="98.3">1</text>
<text x="74.7" y="99.1">VG3_CONT</text>
<text x="90.7" y="96.6">0805</text>
<text x="102.8" y="100.1">6</text>
<text x="116.8" y="100.1">1</text>
<text x="147.6" y="100.8">VG12_CONT</text>
<text x="166.3" y="178.4">Description</text>
<text x="224.2" y="185.8">Document Number</text>
<text x="242" y="185.8">Rev.</text>
<text x="249.1" y="185.8">Product Name</text>
<text x="165.7" y="191.7">Performed</text>
<text x="177.1" y="191.7">T.B.</text>
<text x="199.3" y="191.7">14/1/2016</text>
<text x="224.2" y="191.3">Product Description</text>
<text x="242" y="188.3">D1</text>
<text x="276.5" y="191.3">Page Size</text>
<text x="165.2" y="195.2">Checked by</text>
<text x="177" y="195.2">N.S.</text>
<text x="199.3" y="195.2">14/1/2016</text>
<text x="165.1" y="198.8">Approved by</text>
<text x="167.5" y="202.4">Q.M.</text>
<text x="177" y="198.8">T.B.</text>
<text x="199.3" y="198.8">14/1/2016</text>
<text x="225" y="200.9">File Name</text>
</g>
<g font-size="1.6" fill="#004080">
<text x="74.7" y="11.4">EN</text>
<text x="80" y="11.4">GND</text>
<text x="45.4" y="17.6">1</text>
<text x="49.8" y="17.6">3</text>
<text x="74.7" y="16.7">IN</text>
<text x="74.7" y="14.9">NC</text>
<text x="74.7" y="13.2">NC6</text>
<text x="78.2" y="14.9">SENSE</text>
<text x="80.2" y="16.7">OUT</text>
<text x="80.4" y="13.2">BYP</text>
<text x="48.8" y="21.3" transform="rotate(-90 48.8 21.3)">2</text>
<text x="122.7" y="38.9">VDD</text>
<text x="122.7" y="40.7">VOUTA</text>
<text x="130.2" y="38.9">SYNK*</text>
<text x="131" y="40.7">SCLK</text>
<text x="122.7" y="42.5">VOUTB</text>
<text x="122.7" y="44.3">VOUTC</text>
<text x="122.7" y="46.1">REFIN</text>
<text x="129.6" y="46.1">VOUTD</text>
<text x="131.6" y="44.3">GND</text>
<text x="132.4" y="42.5">DIN</text>
<text x="185.8" y="68.3">1</text>
<text x="190.3" y="68.3">3</text>
<text x="189.3" y="72" transform="rotate(-90 189.3 72)">2</text>
<text x="32.9" y="88.7">Vin</text>
<text x="39.5" y="88.7">NC</text>
<text x="32.9" y="94.1">VBias</text>
<text x="38.3" y="94.1">GND</text>
<text x="105.8" y="90.5">Vin</text>
<text x="105.8" y="95.8">VBias</text>
<text x="111.2" y="95.8">GND</text>
<text x="112.4" y="90.5">NC</text>
<text x="32.9" y="99.4">ON</text>
<text x="38.5" y="99.4">Vout</text>
<text x="105.8" y="101.2">ON</text>
<text x="111.4" y="101.2">Vout</text>
</g>
<g font-size="1.6" fill="#f00">
<text x="105.3" y="7.7">DAC_REF</text>
<text x="32.2" y="16.6">5P5V_IN</text>
<text x="103.5" y="37.9">DAC_REF</text>
<text x="173.6" y="67.2">5P5V_IN</text>
<text x="82.2" y="72.6">VG12B</text>
<text x="61.7" y="84.1">DAC_REF</text>
<text x="82.2" y="84.1">VG3B</text>
<text x="96.4" y="94.8">VG12B</text>
<text x="93.7" y="100.1">TXRX</text>
</g>
<g font-size="1.3">
<text x="30.8" y="1.3">5</text>
<text x="88.9" y="1.3">4</text>
<text x="146.9" y="1.3">3</text>
<text x="205" y="1.3">2</text>
<text x="263.1" y="1.3">1</text>
<text x=".5" y="28.4">D</text>
<text x="292.6" y="28.4">D</text>
<text x=".5" y="79.5">C</text>
<text x="292.6" y="79.5">C</text>
<text x=".5" y="130.6">B</text>
<text x="292.6" y="130.6">B</text>
<text x=".5" y="181.7">A</text>
<text x="292.6" y="181.7">A</text>
<text x="30.8" y="207.4">5</text>
<text x="88.9" y="207.4">4</text>
<text x="146.9" y="207.4">3</text>
<text x="205" y="207.4">2</text>
<text x="263.1" y="207.4">1</text>
</g>
</svg>
